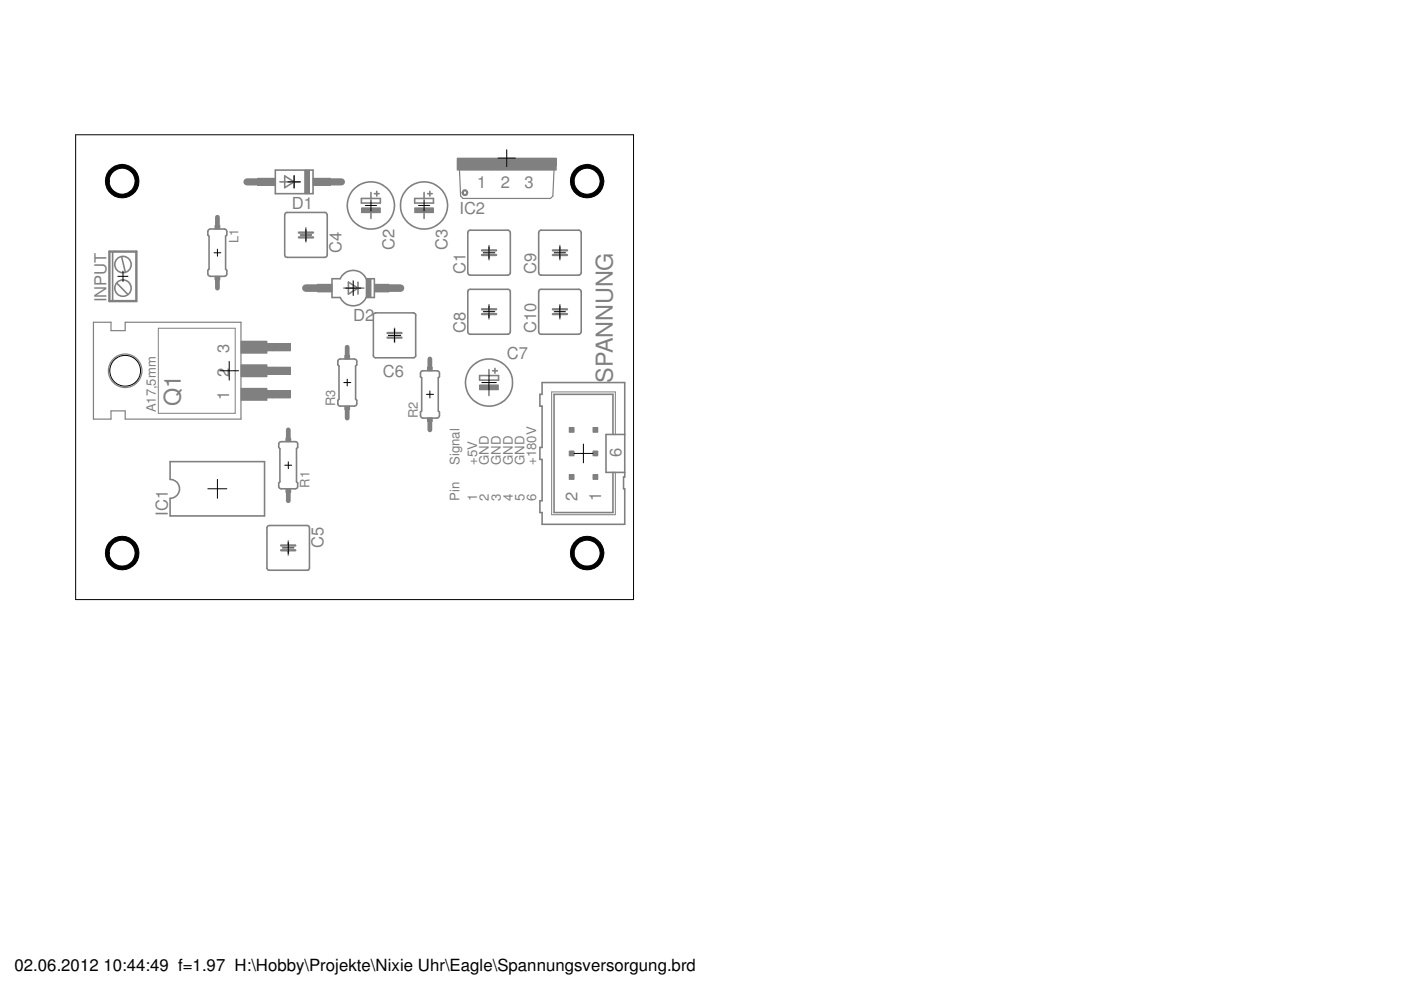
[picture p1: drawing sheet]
<svg xmlns="http://www.w3.org/2000/svg" width="297mm" height="210mm" viewBox="0 0 297 210" stroke-linecap="round" stroke-linejoin="round" font-family="sans-serif">
<path d="M36.1 97.9h20v11.5h-20v-3.7a2.01 2.01 0 0 0 2-2 2.01 2.01 0 0 0-2-2.1z" fill="none" stroke="#808080" stroke-width=".34"/>
<path d="M97.4 35.8l.3 5.8 .5 .5h18.5l.5-.5 .3-5.8" fill="none" stroke="#808080" stroke-width=".25"/>
<path d="M98.3 40.3a.63 .63 0 0 1 .9 .3 .63 .63 0 0 1-.5 .8 .63 .63 0 0 1-.7-.5h.2l.1-.2a.37 .37 0 0 1 .5-.1 .37 .37 0 0 1 .1 .5 .37 .37 0 0 1-.5 .1l-.2-.3h-.2z" fill-rule="evenodd" fill="#808080"/>
<path d="M98.3 40.3a.63 .63 0 0 1 .9 .3 .63 .63 0 0 1-.5 .8 .63 .63 0 0 1-.7-.5h.2l.1-.2a.37 .37 0 0 1 .5-.1 .37 .37 0 0 1 .1 .5 .37 .37 0 0 1-.5 .1l-.2-.3h-.2z" fill="none" stroke="#808080" stroke-width=".21"/>
<path d="M96.9 33.5h21v1.6h-21z" fill-rule="evenodd" fill="#808080"/>
<path d="M96.9 33.5h21v1.6h-21z" fill="none" stroke="#808080" stroke-width=".21"/>
<path d="M96.9 35.1h3.8v1h-3.8z" fill-rule="evenodd" fill="#808080"/>
<path d="M96.9 35.1h3.8v1h-3.8z" fill="none" stroke="#808080" stroke-width=".21"/>
<path d="M104.2 35.1h1.5v1h-1.5z" fill-rule="evenodd" fill="#808080"/>
<path d="M104.2 35.1h1.5v1h-1.5z" fill="none" stroke="#808080" stroke-width=".21"/>
<path d="M109.2 35.1h1.5v1h-1.5z" fill-rule="evenodd" fill="#808080"/>
<path d="M109.2 35.1h1.5v1h-1.5z" fill="none" stroke="#808080" stroke-width=".21"/>
<path d="M114.2 35.1h3.7v1h-3.7z" fill-rule="evenodd" fill="#808080"/>
<path d="M114.2 35.1h3.7v1h-3.7z" fill="none" stroke="#808080" stroke-width=".21"/>
<path d="M76 39.3a5 5 0 0 0 0 8.5M81.3 39.3a5 5 0 0 1 0 8.5M76.6 42.1h4v1h-4zM78.7 40.8v1.3M78.7 44.8v1.5M79.4 41.1h1M79.9 40.6v1M99.3 49l.4-.2h8l.3 .2 .2 .3v8.5l-.2 .4-.3 .1h-8l-.4-.1-.1-.4v-8.5zM103.7 52.8v.3M103.7 54.1v.2" fill="none" stroke="#808080" stroke-width=".34"/>
<path d="M102.2 53.1h3M102.2 54.1h3" fill="none" stroke="#808080" stroke-width=".51"/>
<path d="M76.7 44.1h3.9v1h-3.9z" fill-rule="evenodd" fill="#808080"/>
<path d="M76.7 44.1h3.9v1h-3.9z" fill="none" stroke="#808080" stroke-width=".21"/>
<path d="M59.3 93.8l.3-.2h3a.45 .45 0 0 1 .5 .5v.8l-.2 .2v7.1l.2 .2v.8a.44 .44 0 0 1-.5 .4h-3l-.5-.3v-.9l.2-.2v-7.1l-.2-.2v-.8z" fill="none" stroke="#808080" stroke-width=".34"/>
<path d="M60.6 92.9h1v.7h-1z" fill-rule="evenodd" fill="#808080"/>
<path d="M60.6 92.9h1v.7h-1z" fill="none" stroke="#808080" stroke-width=".21"/>
<path d="M60.6 103.6h1v.8h-1z" fill-rule="evenodd" fill="#808080"/>
<path d="M60.6 103.6h1v.8h-1z" fill="none" stroke="#808080" stroke-width=".21"/>
<path d="M44.2 48.7l.4-.1h3l.4 .3 .1 .9-.3 .3v7l.3 .2v.8l-.3 .4-3.2 .1-.5-.3v-1l.2-.2v-7l-.2-.3v-.7z" fill="none" stroke="#808080" stroke-width=".34"/>
<path d="M45.6 58.6h1v.8h-1z" fill-rule="evenodd" fill="#808080"/>
<path d="M45.6 58.6h1v.8h-1z" fill="none" stroke="#808080" stroke-width=".21"/>
<path d="M45.6 47.8h1v.8h-1z" fill-rule="evenodd" fill="#808080"/>
<path d="M45.6 47.8h1v.8h-1z" fill="none" stroke="#808080" stroke-width=".21"/>
<path d="M58.4 36.1h8v5h-8zM59.3 38.6h4.3M60.4 37.3l2 1.3-2 1.2zM62.4 37.3v2.5" fill="none" stroke="#808080" stroke-width=".34"/>
<path d="M64.6 36.1h1v5h-1z" fill-rule="evenodd" fill="#808080"/>
<path d="M64.6 36.1h1v5h-1z" fill="none" stroke="#808080" stroke-width=".21"/>
<path d="M54.6 37.8h3.7v1.5h-3.7z" fill-rule="evenodd" fill="#808080"/>
<path d="M54.6 37.8h3.7v1.5h-3.7z" fill="none" stroke="#808080" stroke-width=".21"/>
<path d="M66.4 37.8h3.7v1.5h-3.7z" fill-rule="evenodd" fill="#808080"/>
<path d="M66.4 37.8h3.7v1.5h-3.7z" fill="none" stroke="#808080" stroke-width=".21"/>
<path d="M70.4 59.1h1.7a3 3 0 0 1 2.8-1.8 3 3 0 0 1 2.7 1.8h1.8v4h-1.8a3 3 0 0 1-2.7 1.8 3 3 0 0 1-2.8-1.8h-1.7zM73.9 59.8l2 1.3-2 1.3zM75.9 59.8v2.6M72.9 61.1h4.2" fill="none" stroke="#808080" stroke-width=".34"/>
<path d="M77.6 59.1h1.1v4h-1.1z" fill-rule="evenodd" fill="#808080"/>
<path d="M77.6 59.1h1.1v4h-1.1z" fill="none" stroke="#808080" stroke-width=".21"/>
<path d="M79.4 60.3h3.1v1.6h-3.1z" fill-rule="evenodd" fill="#808080"/>
<path d="M79.4 60.3h3.1v1.6h-3.1z" fill="none" stroke="#808080" stroke-width=".21"/>
<path d="M67.3 60.3h3.1v1.6h-3.1z" fill-rule="evenodd" fill="#808080"/>
<path d="M33.6 69.6h16.3v18h-16.3zM67.3 60.3h3.1v1.6h-3.1z" fill="none" stroke="#808080" stroke-width=".21"/>
<g fill="none" stroke="#808080" stroke-width=".25">
<path d="M19.8 68.3h3.7v1.8h3v-1.8h24.6v20.6h-24.6v-1.8h-3v1.8h-3.7z"/>
<circle cx="26.5" cy="78.6" r="3.6"/>
</g>
<path d="M56.6 72.9h1.3v1.5h-1.3z" fill-rule="evenodd" fill="#808080"/>
<path d="M56.6 72.9h1.3v1.5h-1.3z" fill="none" stroke="#808080" stroke-width=".21"/>
<path d="M56.6 77.9h1.3v1.5h-1.3z" fill-rule="evenodd" fill="#808080"/>
<path d="M56.6 77.9h1.3v1.5h-1.3z" fill="none" stroke="#808080" stroke-width=".21"/>
<path d="M56.6 82.8h1.3v1.6h-1.3z" fill-rule="evenodd" fill="#808080"/>
<path d="M56.6 82.8h1.3v1.6h-1.3z" fill="none" stroke="#808080" stroke-width=".21"/>
<path d="M51.1 82.3h5.5v2.6h-5.5z" fill-rule="evenodd" fill="#808080"/>
<path d="M51.1 82.3h5.5v2.6h-5.5z" fill="none" stroke="#808080" stroke-width=".21"/>
<path d="M51.1 77.3h5.5v2.6h-5.5z" fill-rule="evenodd" fill="#808080"/>
<path d="M51.1 77.3h5.5v2.6h-5.5z" fill="none" stroke="#808080" stroke-width=".21"/>
<path d="M51.1 72.3h5.5v2.6h-5.5z" fill-rule="evenodd" fill="#808080"/>
<path d="M51.1 72.3h5.5v2.6h-5.5z" fill="none" stroke="#808080" stroke-width=".21"/>
<path d="M23.2 53.3h5.7v10.5h-5.7z" fill="none" stroke="#808080" stroke-width=".51"/>
<path d="M87.2 39.3a5 5 0 0 0 0 8.5M92.5 39.3a5 5 0 0 1 0 8.5M23.9 53.6v10M87.9 42.1h4v1h-4zM89.9 40.8v1.3M89.9 44.8v1.5M90.7 41.1h.9M91.1 40.6v1" fill="none" stroke="#808080" stroke-width=".34"/>
<path d="M87.9 44.1h4v1h-4z" fill-rule="evenodd" fill="#808080"/>
<path d="M87.9 44.1h4v1h-4z" fill="none" stroke="#808080" stroke-width=".21"/>
<path d="M60.5 45.2l.4-.2h8l.2 .1 .3 .5v8.5l-.2 .3-.3 .2h-8a.45 .45 0 0 1-.5-.5v-8.5zM64.9 49.1v.2M64.9 50.3v.3M89.3 78.7l.4-.1h3l.4 .3 .1 1-.3 .2v7l.3 .3v.7l-.4 .5h-3.1l-.5-.3v-.9l.2-.3v-7l-.2-.2v-.8zM56.8 111.5l.3-.1h8a.45 .45 0 0 1 .5 .5v8.5a.44 .44 0 0 1-.5 .5h-8.2l-.1-.1-.2-.4v-8.5zM61.1 115.4v.3M61.1 116.7v.2" fill="none" stroke="#808080" stroke-width=".34"/>
<path d="M63.4 49.3h3M63.4 50.3h3M59.6 116.7h3M59.6 115.7h3" fill="none" stroke="#808080" stroke-width=".51"/>
<path d="M90.6 77.9h1v.7h-1z" fill-rule="evenodd" fill="#808080"/>
<path d="M90.6 77.9h1v.7h-1z" fill="none" stroke="#808080" stroke-width=".21"/>
<path d="M90.6 88.6h1v.8h-1z" fill-rule="evenodd" fill="#808080"/>
<path d="M90.6 88.6h1v.8h-1z" fill="none" stroke="#808080" stroke-width=".21"/>
<path d="M71.8 76.2l.3-.1h3l.5 .3v.9l-.2 .3v7l.2 .3v.7l-.3 .5h-3.2l-.4-.3-.1-.9 .3-.3v-7l-.3-.3v-.7z" fill="none" stroke="#808080" stroke-width=".34"/>
<path d="M73.1 75.4h1v.7h-1z" fill-rule="evenodd" fill="#808080"/>
<path d="M73.1 75.4h1v.7h-1z" fill="none" stroke="#808080" stroke-width=".21"/>
<path d="M73.1 86.1h1v.8h-1z" fill-rule="evenodd" fill="#808080"/>
<path d="M73.1 86.1h1v.8h-1z" fill="none" stroke="#808080" stroke-width=".21"/>
<path d="M79.2 66.6l.4-.3h8.1l.4 .3v9l-.1 .1-.3 .2h-8.1l-.4-.3zM83.6 70.4v.2M83.6 71.6v.2M101 76.9a5 5 0 0 0 0 8.4M101.7 79.6h4v1h-4zM103.7 78.4v1.2M104.4 78.6h1M104.9 78.1v1M106.3 76.9a5 5 0 0 1 0 8.4M103.7 82.4v1.5" fill="none" stroke="#808080" stroke-width=".34"/>
<path d="M82.2 70.6h2.9M82.2 71.6h2.9" fill="none" stroke="#808080" stroke-width=".51"/>
<path d="M101.7 81.6h4v1h-4z" fill-rule="evenodd" fill="#808080"/>
<path d="M101.7 81.6h4v1h-4zM130.5 92.1v-9h-13.5v26h13.5v-8.9" fill="none" stroke="#808080" stroke-width=".21"/>
<path d="M114.3 49l.4-.2h8l.4 .2 .1 .3v8.5l-.1 .4-.4 .1h-8l-.4-.1-.1-.4v-8.5zM118.7 52.8v.3M118.7 54.1v.2M99.3 61.5l.4-.2h8l.3 .2 .2 .3v8.6l-.2 .3-.3 .2h-8l-.4-.2-.1-.3v-8.6zM103.7 65.4v.2M103.7 66.6v.2M114.3 61.5l.4-.2h8l.4 .2 .1 .3v8.6l-.1 .3-.4 .2h-8l-.4-.2-.1-.3v-8.6zM118.7 65.4v.2M118.7 66.6v.2M114.9 81.1h17.6v20h-.3v2.5h.3v7.6h-17.6v-2.5h-.4v-2.5h.4v-8.8h-.4v-2.5h.4v-8.8h-.4v-2.5h.4zM130 92.1v-8.5h-12.5v25.1h12.5v-8.5M132.5 92.1h-4v8.1h4" fill="none" stroke="#808080" stroke-width=".34"/>
<path d="M117.2 53.1h3M117.2 54.1h3M102.2 65.6h3M102.2 66.6h3M117.2 65.6h3M117.2 66.6h3" fill="none" stroke="#808080" stroke-width=".51"/>
<path d="M100.7 35.1h3.5v1h-3.5z" fill-rule="evenodd" fill="#808080"/>
<path d="M100.7 35.1h3.5v1h-3.5z" fill="none" stroke="#808080" stroke-width=".21"/>
<path d="M105.7 35.1h3.5v1h-3.5z" fill-rule="evenodd" fill="#808080"/>
<path d="M105.7 35.1h3.5v1h-3.5z" fill="none" stroke="#808080" stroke-width=".21"/>
<path d="M110.7 35.1h3.5v1h-3.5z" fill-rule="evenodd" fill="#808080"/>
<path d="M110.7 35.1h3.5v1h-3.5z" fill="none" stroke="#808080" stroke-width=".21"/>
<path d="M76 39.3a4.9 4.9 0 0 1 5.3 0M76 47.8a4.9 4.9 0 0 0 5.3 0M103.7 52.1v.7M103.7 54.3v.8" fill="none" stroke="#808080" stroke-width=".34"/>
<path d="M46.1 46.1v1.7M46.1 59.4v1.7M61.1 91.1v1.8M61.1 104.4v1.8" fill="none" stroke="#808080" stroke-width="1"/>
<path d="M52.4 38.6h2M70.4 38.6h2" fill="none" stroke="#808080" stroke-width="1.5"/>
<path d="M64.9 61.1h2.5M82.4 61.1h2.5" fill="none" stroke="#808080" stroke-width="1.6"/>
<path d="M57.9 82.8h3.7v1.6h-3.7z" fill-rule="evenodd" fill="#808080"/>
<path d="M57.9 82.8h3.7v1.6h-3.7z" fill="none" stroke="#808080" stroke-width=".21"/>
<path d="M57.9 77.9h3.7v1.5h-3.7z" fill-rule="evenodd" fill="#808080"/>
<path d="M57.9 77.9h3.7v1.5h-3.7z" fill="none" stroke="#808080" stroke-width=".21"/>
<path d="M57.9 72.9h3.7v1.5h-3.7z" fill-rule="evenodd" fill="#808080"/>
<path d="M57.9 72.9h3.7v1.5h-3.7z" fill="none" stroke="#808080" stroke-width=".21"/>
<g fill="none" stroke="#808080" stroke-width=".34">
<path d="M87.2 39.3a4.9 4.9 0 0 1 5.3 0M25.8 54.6l.7 3M64.9 48.3v.8M64.9 50.6v.7M87.2 47.8a4.9 4.9 0 0 0 5.3 0M118.7 52.1v.7M118.7 54.3v.8M24.8 60.1l2.2 2.3M83.6 69.6v.8M83.6 71.8v.8M101 76.9a4.9 4.9 0 0 1 5.3 0M103.7 64.6v.8"/>
<path d="M103.7 66.8v.8M118.7 64.6v.8M118.7 66.8v.8M101 85.3a4.9 4.9 0 0 0 5.3 0M61.1 114.7v.7M61.1 116.9v.8"/>
<circle cx="26.1" cy="56.1" r="1.74"/>
<circle cx="26.1" cy="61.1" r="1.74"/>
</g>
<path d="M73.6 73.6v1.8M91.1 76.1v1.8M73.6 86.9v1.7M91.1 89.4v1.7" fill="none" stroke="#808080" stroke-width="1"/>
<path d="M120.7 95.6h1v1h-1z" fill-rule="evenodd" fill="#808080"/>
<path d="M120.7 95.6h1v1h-1z" fill="none" stroke="#808080" stroke-width=".21"/>
<path d="M120.7 100.6h1v1h-1z" fill-rule="evenodd" fill="#808080"/>
<path d="M120.7 100.6h1v1h-1z" fill="none" stroke="#808080" stroke-width=".21"/>
<path d="M120.7 90.6h1v1.1h-1z" fill-rule="evenodd" fill="#808080"/>
<path d="M120.7 90.6h1v1.1h-1z" fill="none" stroke="#808080" stroke-width=".21"/>
<path d="M125.7 95.6h1v1h-1z" fill-rule="evenodd" fill="#808080"/>
<path d="M125.7 95.6h1v1h-1z" fill="none" stroke="#808080" stroke-width=".21"/>
<path d="M125.7 100.6h1v1h-1z" fill-rule="evenodd" fill="#808080"/>
<path d="M125.7 100.6h1v1h-1z" fill="none" stroke="#808080" stroke-width=".21"/>
<path d="M125.7 90.6h1v1.1h-1z" fill-rule="evenodd" fill="#808080"/>
<path d="M125.7 90.6h1v1.1h-1z" fill="none" stroke="#808080" stroke-width=".21"/>
<g fill="none" stroke="#000" stroke-width=".21">
<path d="M16 28.6h118.3v98.5h-118.3zM23.1 36.2a3.6 3.6 0 0 1 5.7 .2 3.6 3.6 0 0 1-1.8 5.4 3.6 3.6 0 0 1-4.7-3.4h.9a2.75 2.75 0 0 1 3.8-2.5 2.75 2.75 0 0 1 .9 4.5 2.75 2.75 0 0 1-4.5-.8l-.2-1.2h-.9l.4-1.5zM61 38.6h2.7M62.4 37.3v2.6M105.6 33.5h3.7M107.4 31.7v3.6M121.7 36.2a3.5 3.5 0 0 1 5.7 .2 3.5 3.5 0 0 1-1.9 5.4 3.5 3.5 0 0 1-4.6-3.4h.8a2.76 2.76 0 0 1 3.9-2.6 2.76 2.76 0 0 1 .6 4.7 2.76 2.76 0 0 1-4.4-1.5l-.1-.6h-.8l.4-1.5zM25 58.6h2.1M26.1 57.5v2.2M45.4 53.6h1.4M46.1 52.8v1.5M63.7 49.8h2.4"/>
<path d="M64.9 48.6v2.4M74.9 59.5v3.2M77.5 43.6h2.3M78.7 42.4v2.3M88.7 43.6h2.4M89.9 42.4v2.3M102.5 53.6h2.4M103.7 52.4v2.4M117.5 53.6h2.4M118.7 52.4v2.4M46.6 78.6h4M48.6 76.6v4"/>
<path d="M73.3 61.1h3.2M82.3 71.1h2.7M83.6 69.8v2.6M102.5 66.1h2.4M103.7 64.9v2.4M103.7 79.6v3.1M117.5 66.1h2.4M118.7 64.9v2.4M60.4 98.6h1.4M61.1 97.9v1.5M72.9 81.1h1.5M73.6 80.4v1.4"/>
<path d="M90.4 83.6h1.5M91.1 82.9v1.5M102.1 81.1h3.1M121.7 96.1h4M123.7 94.1v4M23.1 115.1a3.6 3.6 0 0 1 5.7 .1 3.6 3.6 0 0 1-1.8 5.5 3.6 3.6 0 0 1-4.7-3.4h.9a2.75 2.75 0 0 1 3.7-2.5 2.75 2.75 0 0 1 1 4.4 2.75 2.75 0 0 1-4.5-.8l-.2-1.1h-.9l.1-.8zM44.1 103.6h4M46.1 101.6v4.1M59.9 116.2h2.4M61.1 115v2.3M121.7 115.1a3.5 3.5 0 0 1 5.7 .2 3.5 3.5 0 0 1-1.9 5.3 3.5 3.5 0 0 1-4.6-3.3h.8a2.76 2.76 0 0 1 3.9-2.6 2.76 2.76 0 0 1 .6 4.6 2.76 2.76 0 0 1-4.4-1.4l-.1-.6h-.8l.1-.8z"/>
<circle cx="26.5" cy="78.6" r="3.3"/>
</g>
<g fill="#000">
<path d="M23.1 36.2a3.6 3.6 0 0 1 5.7 .2 3.6 3.6 0 0 1-1.8 5.4 3.6 3.6 0 0 1-4.7-3.4h.9a2.75 2.75 0 0 1 3.8-2.5 2.75 2.75 0 0 1 .9 4.5 2.75 2.75 0 0 1-4.5-.8l-.2-1.2h-.9l.4-1.5z" fill-rule="evenodd"/>
<path d="M121.7 36.2a3.5 3.5 0 0 1 5.7 .2 3.5 3.5 0 0 1-1.9 5.4 3.5 3.5 0 0 1-4.6-3.4h.8a2.76 2.76 0 0 1 3.9-2.6 2.76 2.76 0 0 1 .6 4.7 2.76 2.76 0 0 1-4.4-1.5l-.1-.6h-.8l.4-1.5z" fill-rule="evenodd"/>
<path d="M23.1 115.1a3.6 3.6 0 0 1 5.7 .1 3.6 3.6 0 0 1-1.8 5.5 3.6 3.6 0 0 1-4.7-3.4h.9a2.75 2.75 0 0 1 3.7-2.5 2.75 2.75 0 0 1 1 4.4 2.75 2.75 0 0 1-4.5-.8l-.2-1.1h-.9l.1-.8z" fill-rule="evenodd"/>
<path d="M121.7 115.1a3.5 3.5 0 0 1 5.7 .2 3.5 3.5 0 0 1-1.9 5.3 3.5 3.5 0 0 1-4.6-3.3h.8a2.76 2.76 0 0 1 3.9-2.6 2.76 2.76 0 0 1 .6 4.6 2.76 2.76 0 0 1-4.4-1.4l-.1-.6h-.8l.1-.8z" fill-rule="evenodd"/>
</g>
<g font-size="5" fill="#808080">
<text x="130" y="81.1" transform="rotate(-90 130 81.1)">SPANNUNG</text>
<text x="38.3" y="86.1" transform="rotate(-90 38.3 86.1)">Q1</text>
</g>
<text font-size="3.6" x="3.1" y="205.8">02.06.2012 10:44:49 f=1.97 H:\Hobby\Projekte\Nixie Uhr\Eagle\Spannungsversorgung.brd</text>
<g font-size="3.5" fill="#808080">
<text x="101.2" y="39.8">1</text>
<text x="106.2" y="39.8">2</text>
<text x="111.2" y="39.8">3</text>
<text x="61.9" y="44.3">D1</text>
<text x="97.4" y="45.5">IC2</text>
<text x="72.4" y="53.6" transform="rotate(-90 72.4 53.6)">C4</text>
<text x="83.6" y="53" transform="rotate(-90 83.6 53)">C2</text>
<text x="94.9" y="53" transform="rotate(-90 94.9 53)">C3</text>
<text x="98.7" y="58.1" transform="rotate(-90 98.7 58.1)">C1</text>
<text x="113.7" y="58.1" transform="rotate(-90 113.7 58.1)">C9</text>
<text x="22.6" y="64.1" transform="rotate(-90 22.6 64.1)">INPUT</text>
<text x="74.9" y="68.1">D2</text>
<text x="98.7" y="70.6" transform="rotate(-90 98.7 70.6)">C8</text>
<text x="113.7" y="70.6" transform="rotate(-90 113.7 70.6)">C10</text>
<text x="48.6" y="74.8" transform="rotate(-90 48.6 74.8)">3</text>
<text x="107.4" y="76.1">C7</text>
<text x="48.6" y="79.9" transform="rotate(-90 48.6 79.9)">2</text>
<text x="81.1" y="79.8">C6</text>
<text x="48.6" y="84.9" transform="rotate(-90 48.6 84.9)">1</text>
<text x="131.7" y="96.9" transform="rotate(-90 131.7 96.9)">6</text>
<text x="122.5" y="106.2" transform="rotate(-90 122.5 106.2)">2</text>
<text x="127.5" y="106.2" transform="rotate(-90 127.5 106.2)">1</text>
<text x="35.6" y="109.4" transform="rotate(-90 35.6 109.4)">IC1</text>
<text x="68.6" y="116.2" transform="rotate(-90 68.6 116.2)">C5</text>
</g>
<g font-size="2.8" fill="#808080">
<text x="50.6" y="51.6" transform="rotate(-90 50.6 51.6)">L1</text>
<text x="33.1" y="87.4" transform="rotate(-90 33.1 87.4)">A17,5mm</text>
<text x="71.1" y="86.1" transform="rotate(-90 71.1 86.1)">R3</text>
<text x="88.6" y="88.6" transform="rotate(-90 88.6 88.6)">R2</text>
<text x="97.4" y="98.6" transform="rotate(-90 97.4 98.6)">Signal</text>
<text x="101.2" y="98.6" transform="rotate(-90 101.2 98.6)">+5V</text>
<text x="103.7" y="98.6" transform="rotate(-90 103.7 98.6)">GND</text>
<text x="106.2" y="98.6" transform="rotate(-90 106.2 98.6)">GND</text>
<text x="108.7" y="98.6" transform="rotate(-90 108.7 98.6)">GND</text>
<text x="111.2" y="98.6" transform="rotate(-90 111.2 98.6)">GND</text>
<text x="113.7" y="98.6" transform="rotate(-90 113.7 98.6)">+180V</text>
<text x="65.6" y="103.4" transform="rotate(-90 65.6 103.4)">R1</text>
<text x="97.4" y="106.2" transform="rotate(-90 97.4 106.2)">Pin</text>
<text x="101.2" y="106.2" transform="rotate(-90 101.2 106.2)">1</text>
<text x="103.7" y="106.2" transform="rotate(-90 103.7 106.2)">2</text>
<text x="106.2" y="106.2" transform="rotate(-90 106.2 106.2)">3</text>
<text x="108.7" y="106.2" transform="rotate(-90 108.7 106.2)">4</text>
<text x="111.2" y="106.2" transform="rotate(-90 111.2 106.2)">5</text>
<text x="113.7" y="106.2" transform="rotate(-90 113.7 106.2)">6</text>
</g>
</svg>
